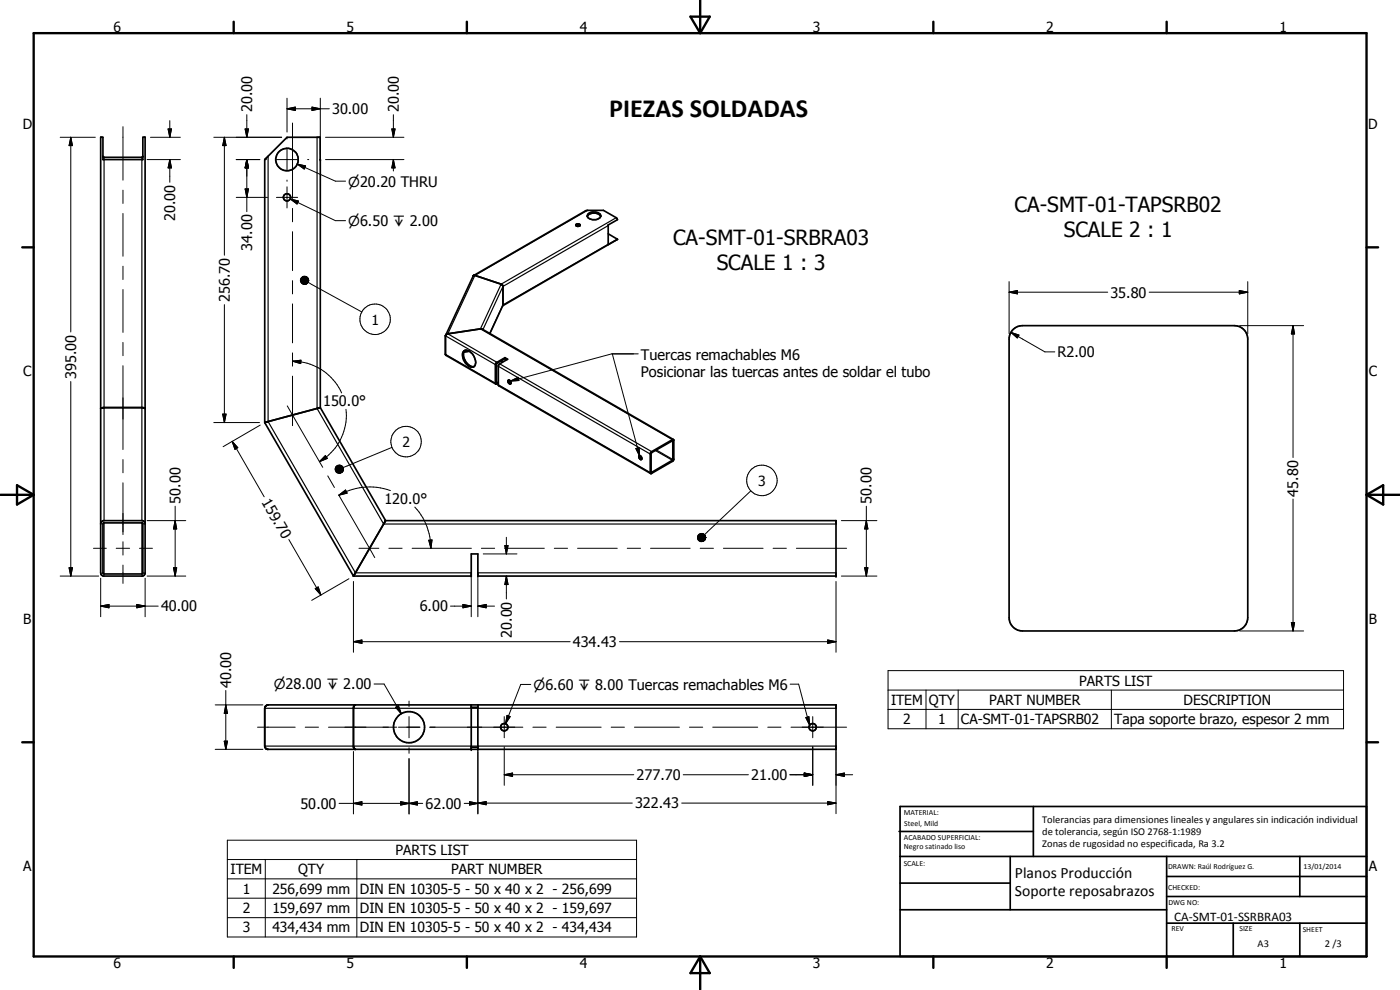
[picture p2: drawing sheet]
<svg xmlns="http://www.w3.org/2000/svg" width="420mm" height="297mm" viewBox="0 0 420 297" stroke-linecap="round" stroke-linejoin="round" font-family="sans-serif">
<g fill="none" stroke="#000" stroke-width=".51">
<path d="M30.2 41.2h.7v6.7h12v-6.7h.6v130.7l-.2 .6-.5 .3h-11.8l-.6-.3-.2-.6zM30.9 47l.3 .2h11.4l.3-.2M79.4 47.9h.1M79.4 47.9v78.9M79.5 47.9l6.6-6.7h10v81.1M96.1 47.9h.1M172.9 67.7l.6-.2 .6 .2M172.9 67.3l.7-.1 .5 .2a.57 .57 0 0 1-.7 .6 .57 .57 0 0 1-.5-.7zM176.3 64.9a2.49 2.49 0 0 1 4 0M176.5 64.2a2.55 2.55 0 0 1 3.8 .5 1.48 1.48 0 0 1-1.5 1.2h-1a1.3 1.3 0 0 1-1.4-1.6zM182.5 70.1l2.8 1.7M185.3 71.8l-2.8 1.6v-5.9l2.8-1.6-.4-.6-3.8-2.2-5.3 .1-33.7 19.5"/>
<path d="M185.3 71.8l-34.4 19.9M303.9 99.1l1.5-1.1 1.5-.3h63.5a4 4 0 0 1 4.1 4v83.6a4 4 0 0 1-4.1 4h-63.5a4 4 0 0 1-4.1-4v-83.6l.3-1.4zM139.1 105.5a1.33 1.33 0 0 1 1.9 0 3.9 3.9 0 0 1 1.5 4.2 1.58 1.58 0 0 1-2.4-.4 3.4 3.4 0 0 1-1-3.8zM139.5 105.2a3.4 3.4 0 0 0 1.5 4.5l.6 .3h.7M140.8 105.4l-1.6 .2M147 100.1l3.9-8.4v-5.8l-.5-.6-8-2.7-.3 .1-8.3 17.9M148.8 115.2l-14.9-8.6-.2-.3v-5.5l.2-.4 10.8-1.7 57.4 33.2M149.6 115l-.8 .2M151.5 107.6l-2.5 1.5v5.8l.6-.3M151.5 107.3v.3M151.5 107.3l-2.5 1.5-.3 .5 .1 5.9M151.5 107.3l.8 .5-2.5 1.5-.2 .4v6l45.7 26.4"/>
<path d="M151.5 107.6l.6 .3M152.7 114l.2 .8 .4 .3M152.8 114l.4 .5 .1 .6M152.8 114h-.2a.64 .64 0 0 0-.1 .9 .64 .64 0 0 0 .8 .2M30.2 122.6l.8-.3h11.8l.7 .3M79.4 126.8l26.7 46M96.1 122.3h.1M96.1 122.3l-16.7 4.5M96.1 122.3l19.6 33.9M191.7 136.8a.64 .64 0 0 1 .8 .3 .64 .64 0 0 1-.1 .8l-.6-.4zM192 136.7l.1 .6 .5 .4M195.5 135.9l6.4-3.7v5.8l-6.3 3.7-.2-.1z"/>
<path d="M202 131.9l.2 .1v5.9l-.2 .3-6.7 3.9M202 131.9l-6.4 3.6-.4 .4-.1 6 .2 .2M30.2 157.2l.2-.6 .6-.4h11.8l.4 .2 .3 .8M31 157h11.8l.1 15-.2 .2h-11.5l-.3-.2zM115.7 156.2h135.2v16.6h-107.5v-6.6h-2v6.6h-35.3M115.7 156.2l-9.6 16.6M79.7 211.9l.8-.4h170.4v13.3h-170.6l-.5-.1-.4-.8v-11.4zM106.7 211.5l-.5 .4-.1 .6v11.4l.4 .9M141.4 211.5v13.3M141.4 212.2h2M143.4 211.5v13.3M141.4 224.2h2"/>
<path d="M269.8 249.5h40.3M270.1 242h140v45h-140zM270.1 257h140M303.2 257v16M310.1 242v15M350.1 257v30M390.1 257v12M270.1 265h33.1M270.1 273h80M350.1 277h60M350.1 269h60M350.1 263h60"/>
<path d="M370.1 277v10M390.1 277v10"/>
<circle cx="86.1" cy="47.9" r="3.4"/>
<circle cx="86.1" cy="59.2" r="1.08"/>
<circle cx="122.7" cy="218.2" r="4.7"/>
<circle cx="151.3" cy="218.2" r="1.11"/>
<circle cx="243.9" cy="218.2" r="1.1"/>
</g>
<g fill="none" stroke="#000" stroke-width=".35">
<path d="M31.2 47.2v109M42.6 47.2v109M80.5 46.9v79.6l26.2 45.4h34.7M95.2 41.2v81.4l19.9 34.6h135.8M176.3 63.1l-33.8 19.5-8.1 17.6 14.7 8.5M182.5 73.3l-31.6 18.2-3.9 8.6M182.5 67.7l-31.6 18.2-6 13M184.9 65.3l-34.5 20-6.2 13.4 57.6 33.2M133.7 106.3l15 8.7M133.7 100.8l15 8.6M149 114.8l.1 .1M149.6 115.4l45.5 26.4"/>
<path d="M149.6 109.9l45.5 26.3M150 109.2l45.6 26.3M150.3 108.4l.5 .3M150.5 108.2l.6 .3M196.7 135.2l5.1 2.9M197 135l4.9 2.9M201.8 132.2l.1 .1M31.2 156.9v15.3M42.6 156.9v15.3M195.4 141.6l.2 .1M143.4 171.9h107.5M79.4 212.5h171.5"/>
<path d="M79.4 223.9h171.5"/>
</g>
<g fill="#000">
<circle cx="96.1" cy="47.9" r=".25"/>
<circle cx="250.9" cy="156.2" r=".25"/>
<circle cx="141.4" cy="172.8" r=".25"/>
<circle cx="143.4" cy="172.8" r=".25"/>
<circle cx="250.9" cy="172.8" r=".25"/>
<circle cx="141.4" cy="224.8" r=".25"/>
<circle cx="143.4" cy="224.8" r=".25"/>
<circle cx="250.9" cy="224.8" r=".25"/>
</g>
<g fill="none" stroke="#000" stroke-width=".71">
<path d="M10.1 9.9h400v277.1h-400zM70.1 6.5v3.4M140.1 6.5v3.4M207.2 5h5.8l-2.9 4.9zM210.1 0v9.9M280.1 6.5v3.4M350.1 6.5v3.4M6.7 74.2h3.4M410.1 74.2h3.5M.1 148.5h10M5.1 145.6l5 2.9-5 2.9zM410.1 148.5h10"/>
<path d="M410.1 148.5l5-2.9v5.8zM6.7 222.7h3.4M410.1 222.7h3.5M70.1 287v3.4M140.1 287v3.4M210.1 287v10M210.1 287l2.9 5h-5.8zM280.1 287v3.4M350.1 287v3.4"/>
</g>
<g fill="none" stroke="#000" stroke-width=".3">
<path d="M36.9 38v16.1M50.4 38.7h1.1l-.5 2.5zM51 36.2v5M73.6 38.7h1l-.5 2.5zM74.1 34.4v6.8M86.1 32.6l2.5-.5v1zM86.1 32.6h12.7M86.1 29.5v10.1M87.8 36.9v22.7M93.6 32.1l2.5 .5-2.5 .5zM96.1 29.5v16.8M117.6 38.7h1l-.5 2.5z"/>
<path d="M118.1 34.4v6.8M18.1 41.2h10.5M21.2 41.2l.5 2.5h-1zM21.2 41.2v58.4M36.9 57.1v3.9M44.1 47.9h10M45.2 41.2h8.9M51 47.9l.5 2.5h-1.1zM51 47.9v6.8M64.2 41.2h20.3M67.3 41.2l.5 2.5h-1zM67.3 41.2v35.4"/>
<path d="M70.9 47.9h7.1M70.9 59.2h9.4M73.6 56.7h1l-.5 2.5zM74.1 47.9l.5 2.5h-1zM74.1 47.9v15.6M79.6 47.9h.4M83 47.9h6.3M83 59.2h6.3M86.1 41.3v.4M86.1 44.7v6.4M86.1 54v.4M86.1 56v6.4"/>
<path d="M87.1 59.7l2.5 .6-.5 .9zM87.1 59.7l13.6 6.5h3M89.2 49.2l2.5 .6-.4 .9zM89.2 49.2l11.5 5.2h3M92.3 47.9h.4M97.7 41.2h23.5M97.7 47.9h23.5M118.1 47.9l.5 2.5h-1zM118.1 47.9v3.4M36.9 64.1v12.8M36.9 79.9v4M87.8 62.5v4"/>
<path d="M87.8 69.5v11.7M36.9 86.9v12.8M67.3 91.4v35.4M87.8 84.2v4M87.8 91.2v11.7M90.2 84l2.4 .1-2.4 .1zM90.2 84.2l2.4-.1-2.4 .4zM90.2 84.1h2.4M90.2 83.7l2.4 .4-2.4-.1zM90.2 84.5l2.4-.4-2.3 .7zM90.3 83.5l2.3 .6-2.4-.4zM90.3 84.8l2.3-.7-2.1 .9z"/>
<path d="M90.5 83.3l.2-.2 1.9 1zM90.5 83.3l2.1 .8-2.3-.6zM90.5 85l2.1-.9-1.9 1zM90.7 83.1l.2-.1 1.7 1.1zM90.7 85.1l1.9-1-1.7 1.2zM90.9 83l.3-.1 1.4 1.2zM90.9 85.3l1.7-1.2-1.4 1.2zM91.2 82.9h.3l1.1 1.2zM91.2 85.3l1.4-1.2-1.1 1.2zM91.5 82.9h.2l.9 1.2zM91.7 82.9l.3 .1 .6 1.1zM92 83l.6 1.1z"/>
<path d="M92.2 83.2l.4 .9zM92.4 83.4l.2 .7zM92.5 84.7l16.1 8.9M92.5 83.6l.1 .5zM92.6 84.1l-.9 1.2h-.2zM92.6 84.1l-.9 1.2zM92.6 84.1l-.6 1.1zM92.6 84.1l-.4 1zM92.6 84.1l-.2 .8zM92.6 84.1l-.1 .5zM92.6 84.1v.3zM302.8 87.7l2.5-.5v1z"/>
<path d="M302.8 87.7h29.6M302.8 84.5v15.6M303.4 99.7l2.4 .8-.5 .9zM303.4 99.7l10.2 5.9h3M344.9 87.7h29.6M371.9 87.2l2.6 .5-2.6 .5zM372.1 97.7h19.1M374.5 84.5v15.6M388.1 97.7l.4 2.5h-.9zM388.1 97.7v39.6M21.2 114.5v58.3M36.9 102.7v4"/>
<path d="M36.9 109.7v25.2M87.8 108.4l2.5-.3-.1 1zM87.8 105.9v4M87.8 112.9v14.8M87.8 108.4a16.1 16.1 0 0 1 14.7 9.5M153.2 114.3l2.3-1.1 .2 1zM183.8 106.2l8.2 30.7M191.5 106.2h-7.9l-30.4 8.1M36.9 137.9v4M64.2 126.8h13.7M66.8 124.2h1l-.5 2.6zM69.7 132.4l1.7 1.9-.9 .5z"/>
<path d="M69.7 132.4l9.6 16.7M78.1 127.6l-11.1 6.4M86.2 121.8l10.6 18.4M97.7 136.7l.5 .8-2.3 1zM100.9 139.9l.2-.2 2 1.1zM100.9 139.9l2.2 .9-2.4-.7zM101.1 139.7l.3-.1 1.7 1.2zM101.4 139.6h.2l1.5 1.2zM101.6 139.6l.3-.1 1.2 1.3zM101.9 139.5l.2 .1 1 1.2zM102.1 139.6l1 1.2zM102.4 139.7l.7 1.1z"/>
<path d="M102.6 139.8l.5 1zM102.8 140l.3 .8zM103.8 122.8a16.1 16.1 0 0 1-7.9 15.7M117.6 134.2l-14.7 6.1M190.8 134.6l1-.3 .2 2.6zM36.9 144.9v15.5M44.1 156.2h11.6M52.6 156.2l.4 2.5h-.9zM52.6 151.9v20.9M98.4 142.8l2 3.5M100.6 140.6l2.5 .2-2.5 .1zM100.6 140.9l2.5-.1-2.4 .4z"/>
<path d="M100.6 140.8h2.5M100.7 140.4l2.4 .4-2.5-.2zM100.7 141.2l2.4-.4-2.4 .6zM100.7 140.1l2.4 .7-2.4-.4zM100.7 141.4l2.4-.6-2.2 .8zM100.9 141.6l2.2-.8-2 1zM101.1 141.8l2-1-1.7 1.1zM101.4 141.9l1.7-1.1-1.5 1.2zM101.6 142l1.5-1.2-1.2 1.2zM101.7 148.6l2-1.6 .5 1zM101.8 148.8l10.7 18.5M102.9 140.3l.2 .5z"/>
<path d="M103.1 140.8l-1 1.2h-.2zM103.1 140.8l-1 1.2zM103.1 140.8l-.7 1.1zM103.1 140.8l-.5 .9zM103.1 140.8l-.3 .7zM103.1 140.8l-.2 .5zM103.1 140.8l-.1 .3zM117.2 147.2a18.5 18.5 0 0 0-15.5 1.4M124.5 152.1a18.1 18.1 0 0 1 4.8 12.4M225.3 147.3l-13.9 13.1M252.5 156.2h10.7M260 156.2l.5 2.5h-1z"/>
<path d="M260 151.9v20.9M388.1 149.7v39.6M18.1 172.8h11.5M20.7 170.3h1l-.5 2.5zM28.1 164.5h3.8M30.2 173.5v11.5M34.9 164.5h4M36.9 162.6v3.9M36.9 169.5v5.5M41.9 164.5h3.9M43.5 173.5v11.5M44.1 172.8h11.6"/>
<path d="M52.1 170.3h.9l-.4 2.5zM86.7 161.9l9.6 16.6M94.6 176.6l.9-.5 .8 2.4zM104.7 173.7l-11.2 6.4M106.1 174.5v21.2M107.7 164.5h6M116.7 164.5h4M123.7 164.5h17.8M128.7 162.1l1-.1-.4 2.5zM141.4 173.5v11.5M143.4 173.5v11.5M144.5 164.5h4"/>
<path d="M145 166.2h10.1M151.5 164.5h11.9M151.5 163.7h1l-.5 2.5zM152 172.8l.5 2.6h-1zM152 161.2v5M152 172.8v6.9M166.4 164.5h3.9M173.3 164.5h11.9M188.2 164.5h4M195.2 164.5h11.9M209.3 161.2l2.5 .1-2.5 .1zM209.3 161.4l2.5-.1-2.4 .4z"/>
<path d="M209.3 161.3h2.5M209.4 160.9l2.4 .4-2.5-.1zM209.4 161.7l2.4-.4-2.3 .6zM209.5 160.7l2.3 .6-2.4-.4zM209.5 161.9l2.3-.6-2.2 .8zM209.6 160.4l.2-.1 2 1zM209.6 160.4l2.2 .9-2.3-.6zM209.6 162.1l2.2-.8-2 1zM209.8 160.3l.3-.2 1.7 1.2zM209.8 162.3l2-1-1.7 1.1zM210.1 160.1h.2l1.5 1.2zM210.1 162.4l1.7-1.1-1.5 1.2z"/>
<path d="M210.1 164.5h4M210.3 160.1h.3l1.2 1.2zM210.3 162.5l1.5-1.2-1.2 1.2zM210.6 160.1h.3l.9 1.2zM210.9 160.1l.9 1.2zM211.1 160.2l.7 1.1zM211.4 160.3l.4 1zM211.5 160.5l.3 .8zM211.7 160.8l.1 .5zM211.8 161.3l-.9 1.2h-.3zM211.8 161.3l-.9 1.2zM211.8 161.3l-.7 1.1z"/>
<path d="M211.8 161.3l-.4 .9zM211.8 161.3l-.3 .8zM211.8 161.3l-.1 .5zM211.8 161.3l-.1 .2zM217.1 164.5h11.9M232 164.5h4M239 164.5h15.1M250.9 174.5v21.2M252.5 172.8h10.7M259.5 170.3h1l-.5 2.5zM30.2 181.9l2.5-.5v1zM30.2 181.9h17.3"/>
<path d="M41.1 181.4l2.4 .5-2.4 .5zM106.1 192.5l2.5-.5v1zM106.1 192.5h65M135.2 181.9h6.2M138.9 181.4l2.5 .5-2.5 .5zM143.4 181.9l2.5-.5v1zM143.4 181.9h5M185.9 192.5h65M248.4 192l2.5 .5-2.5 .5zM372.1 189.3h19.1M387.6 186.8h.9l-.4 2.5zM64.6 211.5h14.3"/>
<path d="M67.8 211.5l.5 2.5h-1zM67.8 207.2v17.6M77.3 218.2h11.3M91.6 218.2h4M98.6 218.2h20.5M112.3 205.2h3l5.1 9M118.7 212.2l.9-.4 .8 2.4zM119.6 218.2h6.5M122.8 210.4v1.6M122.8 215v6.4M128.9 218.2h28M151.3 215v6.4"/>
<path d="M152.2 214.6l.9 .4-1.4 2.2zM159.3 205.4h-3l-4.6 11.8M159.9 218.2h4M166.9 218.2h13.5M183.4 218.2h4M190.4 218.2h13.5M206.9 218.2h4M213.9 218.2h13.5M230.4 218.2h4M237.1 205.3h2.6l3.3 12.3M237.4 218.2h16.7M241.8 215.3l1-.2 .2 2.5z"/>
<path d="M243.9 215v6.4M266.5 201.2h136.7v17.5h-136.7zM266.5 207.1h136.7M266.5 212.9h136.7M277.9 207.1v11.6M287.6 207.1v11.6M333.5 207.1v11.6M64.6 224.8h14.3M67.3 222.4h1l-.5 2.4zM106.1 225.5v18.7M122.8 224.4v1.6M122.8 227.6v16.6"/>
<path d="M143.4 225.5v18.7M151.3 232.5l2.5-.6v1.1zM151.3 224.1v11.5M151.3 232.5h38.9M205.1 232.5h19.5M237.1 232.5h6.8M241.4 231.9l2.5 .6-2.5 .5zM243.9 224.1v11.5M250.9 232.5l2.5-.6v1.1zM250.9 225.5v18.6M250.9 232.5h5M68.2 252.1h122.8v29h-122.8z"/>
<path d="M68.2 257.9h122.8M79.6 257.9v23.2M101.8 241h25.1M106.1 241l2.5-.5v1.1zM107.1 257.9v23.2M120.3 240.5l2.5 .5-2.5 .6zM120.3 240.5l5 1.1v-1.1l-5 1.1zM122.8 241l2.5-.5v1.1zM139.3 241h4.1M140.9 240.5l2.5 .5-2.5 .6zM143.4 241l2.5-.5v1zM143.4 241h46.4"/>
<path d="M204.6 241h46.3M248.4 240.5l2.5 .5-2.5 .5zM68.2 263.7h122.8M68.2 269.5h122.8M68.2 275.3h122.8"/>
<circle cx="112.6" cy="95.8" r="4.6"/>
<circle cx="121.8" cy="132.5" r="4.6"/>
<circle cx="228.7" cy="144.1" r="4.6"/>
</g>
<g fill="#000">
<path d="M50.4 38.7h1.1l-.5 2.5zM73.6 38.7h1l-.5 2.5zM86.1 32.6l2.5-.5v1zM93.6 32.1l2.5 .5-2.5 .5zM117.6 38.7h1l-.5 2.5zM21.2 41.2l.5 2.5h-1zM51 47.9l.5 2.5h-1.1zM67.3 41.2l.5 2.5h-1zM73.6 56.7h1l-.5 2.5zM74.1 47.9l.5 2.5h-1zM89.2 49.2l2.5 .6-.4 .9zM118.1 47.9l.5 2.5h-1z"/>
<path d="M87.1 59.7l2.5 .6-.5 .9zM92.5 83.6l.1 .5zM92.4 83.4l.2 .7zM92.2 83.2l.4 .9zM92 83l.6 1.1zM91.7 82.9l.3 .1 .6 1.1zM91.5 82.9h.2l.9 1.2zM91.2 82.9h.3l1.1 1.2zM90.9 83l.3-.1 1.4 1.2zM90.7 83.1l.2-.1 1.7 1.1zM90.5 83.3l.2-.2 1.9 1zM90.5 83.3l2.1 .8-2.3-.6z"/>
<path d="M90.3 83.5l2.3 .6-2.4-.4zM90.2 84.5l2.4-.4-2.3 .7zM90.3 84.8l2.3-.7-2.1 .9zM90.5 85l2.1-.9-1.9 1zM90.7 85.1l1.9-1-1.7 1.2zM90.9 85.3l1.7-1.2-1.4 1.2zM91.2 85.3l1.4-1.2-1.1 1.2zM92.6 84.1l-.9 1.2h-.2zM92.6 84.1l-.9 1.2zM92.6 84.1l-.6 1.1zM92.6 84.1l-.4 1zM92.6 84.1l-.2 .8z"/>
<path d="M92.6 84.1l-.1 .5zM92.6 84.1v.3zM302.8 87.7l2.5-.5v1zM371.9 87.2l2.6 .5-2.6 .5zM87.8 108.4l2.5-.3-.1 1zM153.2 114.3l2.3-1.1 .2 1zM303.4 99.7l2.4 .8-.5 .9zM388.1 97.7l.4 2.5h-.9zM66.8 124.2h1l-.5 2.6zM69.7 132.4l1.7 1.9-.9 .5zM97.7 136.7l.5 .8-2.3 1zM190.8 134.6l1-.3 .2 2.6z"/>
<path d="M52.6 156.2l.4 2.5h-.9zM102.9 140.3l.2 .5zM102.8 140l.3 .8zM102.6 139.8l.5 1zM102.4 139.7l.7 1.1zM102.1 139.6l1 1.2zM101.9 139.5l.2 .1 1 1.2zM101.6 139.6l.3-.1 1.2 1.3zM101.4 139.6h.2l1.5 1.2zM101.1 139.7l.3-.1 1.7 1.2zM100.9 139.9l.2-.2 2 1.1zM100.9 139.9l2.2 .9-2.4-.7z"/>
<path d="M100.7 140.1l2.4 .7-2.4-.4zM100.7 141.2l2.4-.4-2.4 .6zM100.7 141.4l2.4-.6-2.2 .8zM100.9 141.6l2.2-.8-2 1zM101.1 141.8l2-1-1.7 1.1zM101.4 141.9l1.7-1.1-1.5 1.2zM101.6 142l1.5-1.2-1.2 1.2zM103.1 140.8l-1 1.2h-.2zM103.1 140.8l-1 1.2zM103.1 140.8l-.7 1.1zM103.1 140.8l-.5 .9zM103.1 140.8l-.3 .7z"/>
<path d="M103.1 140.8l-.2 .5zM103.1 140.8l-.1 .3zM101.7 148.6l2-1.6 .5 1zM260 156.2l.5 2.5h-1zM20.7 170.3h1l-.5 2.5zM52.1 170.3h.9l-.4 2.5zM94.6 176.6l.9-.5 .8 2.4zM128.7 162.1l1-.1-.4 2.5zM151.5 163.7h1l-.5 2.5zM152 172.8l.5 2.6h-1zM211.7 160.8l.1 .5zM211.5 160.5l.3 .8z"/>
<path d="M211.4 160.3l.4 1zM211.1 160.2l.7 1.1zM210.9 160.1l.9 1.2zM210.6 160.1h.3l.9 1.2zM210.3 160.1h.3l1.2 1.2zM210.1 160.1h.2l1.5 1.2zM209.8 160.3l.3-.2 1.7 1.2zM209.6 160.4l.2-.1 2 1zM209.6 160.4l2.2 .9-2.3-.6zM209.5 160.7l2.3 .6-2.4-.4zM209.4 161.7l2.4-.4-2.3 .6zM209.5 161.9l2.3-.6-2.2 .8z"/>
<path d="M209.6 162.1l2.2-.8-2 1zM209.8 162.3l2-1-1.7 1.1zM210.1 162.4l1.7-1.1-1.5 1.2zM210.3 162.5l1.5-1.2-1.2 1.2zM211.8 161.3l-.9 1.2h-.3zM211.8 161.3l-.9 1.2zM211.8 161.3l-.7 1.1zM211.8 161.3l-.4 .9zM211.8 161.3l-.3 .8zM211.8 161.3l-.1 .5zM211.8 161.3l-.1 .2zM259.5 170.3h1l-.5 2.5z"/>
<path d="M30.2 181.9l2.5-.5v1zM41.1 181.4l2.4 .5-2.4 .5zM106.1 192.5l2.5-.5v1zM138.9 181.4l2.5 .5-2.5 .5zM143.4 181.9l2.5-.5v1zM248.4 192l2.5 .5-2.5 .5zM387.6 186.8h.9l-.4 2.5zM67.8 211.5l.5 2.5h-1zM118.7 212.2l.9-.4 .8 2.4zM152.2 214.6l.9 .4-1.4 2.2zM241.8 215.3l1-.2 .2 2.5zM67.3 222.4h1l-.5 2.4z"/>
<path d="M151.3 232.5l2.5-.6v1.1zM241.4 231.9l2.5 .6-2.5 .5zM250.9 232.5l2.5-.6v1.1zM106.1 241l2.5-.5v1.1zM120.3 240.5l2.5 .5-2.5 .6zM122.8 241l2.5-.5v1.1zM140.9 240.5l2.5 .5-2.5 .6zM143.4 241l2.5-.5v1zM248.4 240.5l2.5 .5-2.5 .5z"/>
</g>
<path d="M90.2 83.9h2.4M90.2 84.3h2.4M100.6 140.6h2.5M209.3 161.1h2.5M209.3 161.5h2.5" fill="none" stroke="#000" stroke-width=".38"/>
<path d="M100.6 141h2.5" fill="none" stroke="#000" stroke-width=".42"/>
<text font-size="7.9" x="182.8" y="35.1">PIEZAS SOLDADAS</text>
<g font-size="6.3">
<text x="304.5" y="63.6">CA-SMT-01-TAPSRB02</text>
<text x="319.3" y="71.1">SCALE 2 : 1</text>
<text x="202" y="73.5">CA-SMT-01-SRBRA03</text>
<text x="215.1" y="81.1">SCALE 1 : 3</text>
</g>
<g font-size="4.7">
<text x="304.6" y="263.5">Planos Producción</text>
<text x="304.6" y="268.9">Soporte reposabrazos</text>
</g>
<g font-size="4.4">
<text x="75.7" y="33.6" transform="rotate(-90 75.7 33.6)">20.00</text>
<text x="99.6" y="34.2">30.00</text>
<text x="119.7" y="33.6" transform="rotate(-90 119.7 33.6)">20.00</text>
<text x="52.6" y="66.4" transform="rotate(-90 52.6 66.4)">20.00</text>
<text x="75.7" y="75.2" transform="rotate(-90 75.7 75.2)">34.00</text>
<text x="333.2" y="89.3">35.80</text>
<text x="68.9" y="90.6" transform="rotate(-90 68.9 90.6)">256.70</text>
<text x="192.4" y="107.9">Tuercas remachables M6</text>
<text x="317.4" y="107.2">R2.00</text>
<text x="22.8" y="113.7" transform="rotate(-90 22.8 113.7)">395.00</text>
<text x="192.4" y="113.1">Posicionar las tuercas antes de soldar el tubo</text>
<text x="97" y="122">150.0°</text>
<text x="389.6" y="149" transform="rotate(-90 389.6 149)">45.80</text>
<text x="54.2" y="151.1" transform="rotate(-90 54.2 151.1)">50.00</text>
<text x="78.3" y="150.5" transform="rotate(60 78.3 150.5)">159.70</text>
<text x="115.3" y="151.3">120.0°</text>
<text x="261.6" y="151.1" transform="rotate(-90 261.6 151.1)">50.00</text>
<text x="48.3" y="183.5">40.00</text>
<text x="126" y="183.5">6.00</text>
<text x="153.6" y="191.3" transform="rotate(-90 153.6 191.3)">20.00</text>
<text x="171.9" y="194.1">434.43</text>
<text x="69.4" y="206.4" transform="rotate(-90 69.4 206.4)">40.00</text>
<text x="191" y="234.1">277.70</text>
<text x="225.4" y="234.1">21.00</text>
<text x="90.2" y="242.6">50.00</text>
<text x="127.7" y="242.6">62.00</text>
<text x="190.6" y="242.6">322.43</text>
</g>
<g font-size="4.2">
<text x="34" y="9.6">6</text>
<text x="104" y="9.6">5</text>
<text x="174" y="9.6">4</text>
<text x="244" y="9.6">3</text>
<text x="314" y="9.6">2</text>
<text x="384" y="9.6">1</text>
<text x="6.8" y="38.7">D</text>
<text x="410.6" y="38.7">D</text>
<text x="104.5" y="56">n20.20 THRU</text>
<text x="104.5" y="67.9">n6.50 x 2.00</text>
<text x="111.5" y="97.4">1</text>
<text x="7" y="112.9">C</text>
<text x="410.8" y="112.9">C</text>
<text x="120.8" y="134.1">2</text>
<text x="227.5" y="145.7">3</text>
<text x="7" y="187.1">B</text>
<text x="410.8" y="187.1">B</text>
<text x="82.2" y="206.8">n28.00 x 2.00</text>
<text x="160.1" y="206.9">n6.60 x 8.00 Tuercas remachables M6</text>
<text x="323.9" y="205.7">PARTS LIST</text>
<text x="267.4" y="211.5">ITEM</text>
<text x="278.8" y="211.5">QTY</text>
<text x="296.8" y="211.5">PART NUMBER</text>
<text x="355.2" y="211.5">DESCRIPTION</text>
<text x="271" y="217.3">2</text>
<text x="281.5" y="217.3">1</text>
<text x="288.4" y="217.3">CA-SMT-01-TAPSRB02</text>
<text x="334.4" y="217.3">Tapa soporte brazo, espesor 2 mm</text>
<text x="118.7" y="256.6">PARTS LIST</text>
<text x="7" y="261.4">A</text>
<text x="69.2" y="262.3">ITEM</text>
<text x="89.4" y="262.4">QTY</text>
<text x="135.4" y="262.3">PART NUMBER</text>
<text x="410.8" y="261.4">A</text>
<text x="72.8" y="268.1">1</text>
<text x="81.7" y="268.2">256,699 mm</text>
<text x="108" y="268.2">DIN EN 10305-5 - 50 x 40 x 2 - 256,699</text>
<text x="72.8" y="274">2</text>
<text x="81.7" y="274">159,697 mm</text>
<text x="108" y="274">DIN EN 10305-5 - 50 x 40 x 2 - 159,697</text>
<text x="72.8" y="279.8">3</text>
<text x="81.7" y="279.8">434,434 mm</text>
<text x="108" y="279.8">DIN EN 10305-5 - 50 x 40 x 2 - 434,434</text>
<text x="34" y="290.4">6</text>
<text x="104" y="290.4">5</text>
<text x="174" y="290.4">4</text>
<text x="244" y="290.4">3</text>
<text x="314" y="290.4">2</text>
<text x="384" y="290.4">1</text>
</g>
<text font-size="3.9" x="352.4" y="276.3">CA-SMT-01-SSRBRA03</text>
<g font-size="3.1">
<text x="312.7" y="246.8">Tolerancias para dimensiones lineales y angulares sin indicación individual</text>
<text x="312.7" y="250.4">de tolerancia, según ISO 2768-1:1989</text>
<text x="312.7" y="254">Zonas de rugosidad no especificada, Ra 3.2</text>
<text x="377.4" y="284.1">A3</text>
<text x="397.6" y="284.2">2 /3</text>
</g>
<g font-size="2.4">
<text x="271.2" y="244.4">MATERIAL:</text>
<text x="271.3" y="252">ACABADO SUPERFICIAL:</text>
<text x="271.4" y="247.9">Steel, Mild</text>
<text x="271.3" y="254.6">Negro satinado liso</text>
<text x="271.2" y="259.7">SCALE:</text>
<text x="350.6" y="260.8">DRAWN: Raúl Rodríguez G.</text>
<text x="391.2" y="260.6">13/01/2014</text>
<text x="350.6" y="267">CHECKED:</text>
<text x="350.6" y="271.4">DWG NO:</text>
<text x="351.6" y="279.3">REV</text>
<text x="372" y="279.4">SIZE</text>
<text x="391" y="279.6">SHEET</text>
</g>
</svg>
